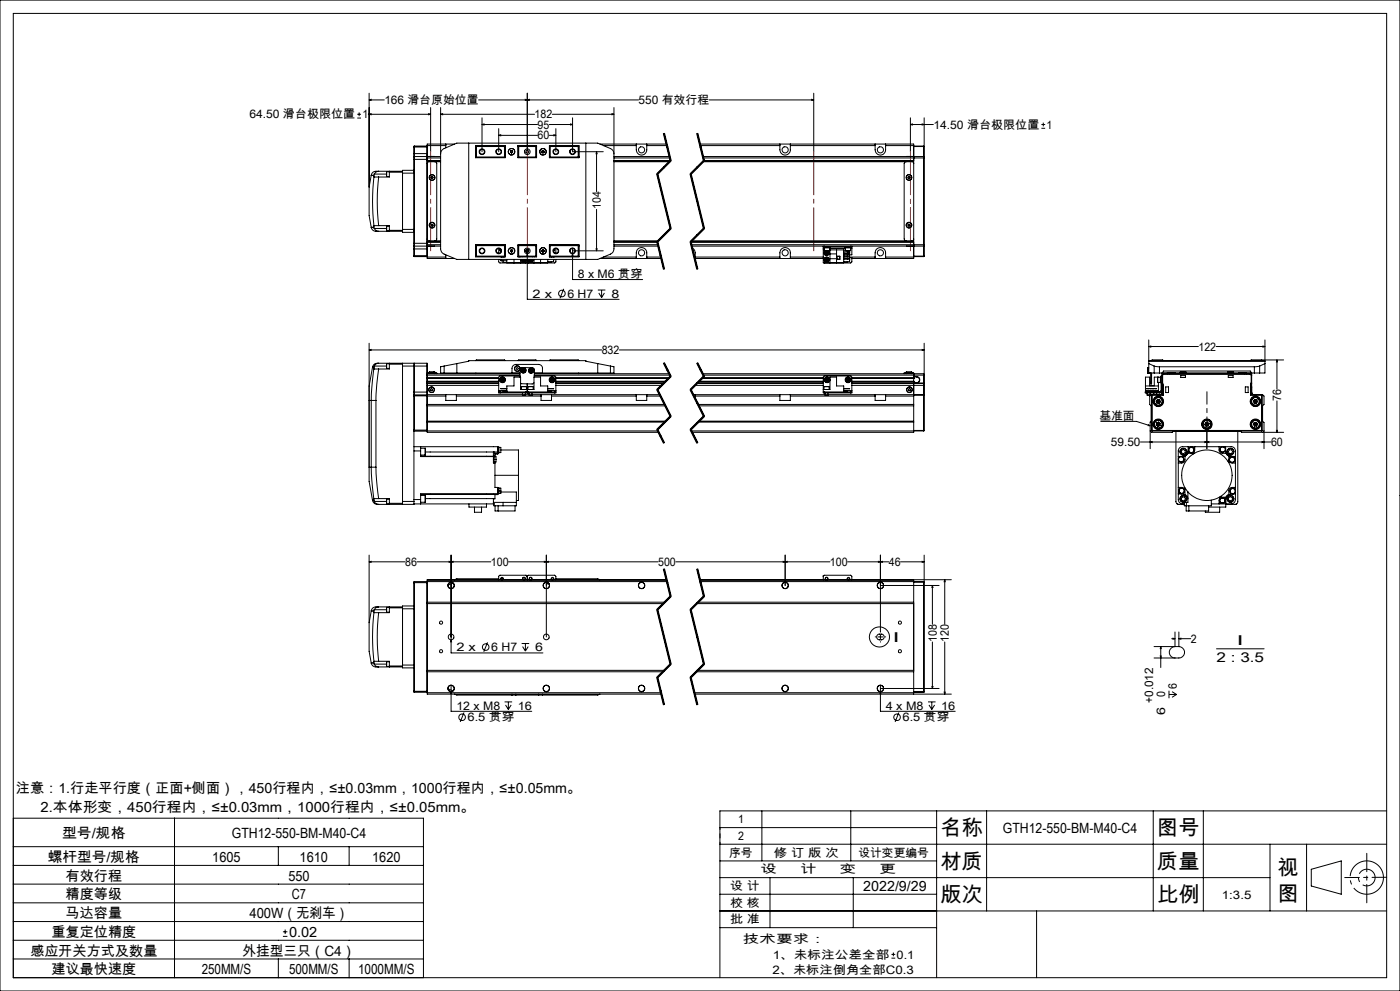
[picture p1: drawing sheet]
<svg xmlns="http://www.w3.org/2000/svg" width="420mm" height="297mm" viewBox="0 0 420 297" stroke-linecap="round" stroke-linejoin="round" font-family="sans-serif">
<g fill="none" stroke="#000" stroke-width=".3">
<path d="M0 0h420v297h-420zM4 4h412v289h-412zM107.2 35.4h1.1M107.2 34.3h1.1M107.7 33.7v1.1M110.5 34.3h18.7M110.7 29.9l.6-.1v.3zM110.7 34.3l.6-.2v.3zM110.7 29.9h4.6M110.7 27.9v28.2M128.6 34.1l.6 .2-.6 .1zM129.2 32.2v13.3"/>
<path d="M132.2 34.3l.6-.2v.3zM132.2 32.2v42.4l.3 .9 .4 .5 4.2 1.7h42.2l4.4-1.9 .5-1.2v-42.4M132.2 34.3h28.2M144.6 37.3l.6-.2v.4zM144.6 37.3h16.7M144.6 35.3v10.2M149.6 38.6v6.9M157.6 29.8l.6 .1-.6 .2zM158.2 27.9v17.6M158.2 29.9l.6-.1v.3zM164.8 37.3h7M165.7 34.3h18.5"/>
<path d="M166.8 38.6v6.9M171.2 37.1l.6 .2-.6 .2zM171.8 35.3v10.2h9.2M183.6 34.1l.6 .2-.6 .1zM191.6 29.9h-48M199.2 40l2 8.2M199.4 40l2 8.1M209.2 40l2 8.2-4 4 4 16.3-4 4 2 8.1M209.4 40l2 8.1M212.8 29.9h31.3M243.5 29.8l.6 .1-.6 .2zM244.1 27.9v17.6"/>
<path d="M273.1 37.3l.6-.2v.4zM273.1 37.3h6.9M273.1 35.3v10.2M276.6 37.1l.6 .2-.6 .2zM277.2 35.3v11.8M312.4 38.4h1.1M312.4 37.3h1.1M313 36.8v1.1M110.7 56.1v8.5l.7 3.6M111.4 52.5h.1M111.4 52.5l.7 .1M111.4 52.5l-.7 3.6"/>
<path d="M112.1 52.6l.1 .3M112.2 52.9a64.4 64.4 0 0 0 0 14.8M112.2 52.9l1.4 .2M112.3 52.2l-.2 .4M112.3 52.2h3.7M113.6 51.3h-.6a1.43 1.43 0 0 0-1.6 1.2M113.6 53.1a62.9 62.9 0 0 0 0 14.5M113.6 51.3a1.49 1.49 0 0 0-1.3 .9M113.6 51.3h7.2M116 52.2v.7M116 51.5v.7M116 51.5v1.4"/>
<path d="M116 51.5h.8M116 52.9h.8M116.8 51.3v.3M116.8 51.6v1.5h-3.2M116.8 51.6h4M120.8 51.3v.3M120.8 51.6v17.4M120.8 51.9h3.4M124.2 51h-3.4v.3M124.2 47.8v4.1M124.2 47v.8M124.2 46v1"/>
<path d="M124.2 51.9v16.9M124.2 47.8h4M124.2 46h4M124.2 44.1h4M124.3 46.9v26.9M124.3 43.8v3.1M124.3 43.8l-.1 2.2M124.3 46.9h7.9M124.3 43.8h3.8M124.3 46.9l-.1 .1M128.1 46.9v26.9M128.1 43.8v3.1"/>
<path d="M128.1 46.9l.1 .1M128.1 43.8h.1M128.2 46.9h.1M128.2 47v.8M128.2 47.8v25.1M128.2 48.1h4M128.2 43.6h5.5M128.2 47.3h4M128.6 46.9h1.7M129.5 52.9h.3l.1 .3-.1 .3h-.4l-.1-.3zM130.5 48.5l.5 .4v22.8l-.1 .3-.4 .2M132.2 48.5h-3.4l-.5 .1-.1 .4"/>
<path d="M132.2 46.1l.3-.9 .4-.5 4.2-1.8h42.2l4.1 1.8 .5 .5 .3 .9M133.7 43.2v1.1M136.3 43.2h-8.1v3.7M140.6 42.9v34.8M142.7 46.9h.1M142.7 43.7h8.9v3.6h-8.9zM142.8 43.8v3.5M142.8 43.8h8.8M142.8 43.8l.1 .1M142.9 43.9h8.4M142.9 43.9v3.2M142.9 47.1l-.1 .1h8.8"/>
<path d="M142.9 47.1h8.4M149.6 40.6l.6-.2v.3zM149.6 40.6h11.7M151.3 43.9l.2-.1v3.4l-.2-.1M151.3 43.9v3.2M153.2 45.6l.3 .2M153.2 45.3v.3M153.5 45.2l.2 .1M153.5 45.2l-.3 .1M153.7 45.3v.3M153.7 45.6l-.2 .2M155.4 43.7l.1 .1"/>
<path d="M155.4 43.7h5.6v3.6h-5.6zM155.4 43.8h5.6M155.4 47.2h5.6M155.5 43.8v3.4l.1-.1M155.5 43.8l.1 .1M155.6 43.9h5.2M155.6 43.9v3.2M155.6 47.1h5.2M160.8 43.9l.1-.1v3.4l-.1-.1M160.8 43.9v3.2M162.6 45.6l.3 .2M162.6 45.3v.3"/>
<path d="M162.9 45.2l.3 .1M162.9 45.2l-.3 .1M163.2 45.3v.3M163.2 45.6l-.3 .2M164.8 40.6h2M164.8 43.7h8.9v3.6h-8.9zM164.8 43.8h8.8M165 43.9l-.1-.1v3.4l.1-.1M165 43.9h8.5M165 43.9v3.2M165 47.1h8.5M165.5 43.7v.1"/>
<path d="M166.2 40.4l.6 .2-.6 .1zM173.5 43.9v3.2M173.5 47.1l.1 .1h-8.8M173.6 43.8v3.5M173.6 46.9h.1M173.6 43.8l-.1 .1M175.8 42.9v34.8M179 45.5l.1 .6h-.3zM179 45.5v11.9M180 43.2h20M181 43.6h9.9M184.2 48.5h16.7"/>
<path d="M184.2 46.9h16.7M184.2 48.1h17M184.2 47.3h16.8M190.9 43.2a3.2 3.2 0 0 0 .4 2.8 1.56 1.56 0 0 0 1.8 .4 1.56 1.56 0 0 0 .9-1.5v-1.7M194 43.6h6.1M197 52.2l4 16.3M197.4 52.1l4 16.3M199 40l2 8.2M201.1 48l-4 4M201.2 48.2l-4 4 4 16.3-4 4 2 8.1M201.3 48.3l-4 4M207 52.2l4 16.3"/>
<path d="M207.4 52.1l4 16.3M209 40l2 8.2M209.9 43.2h64.2v34.3h-18.5M210 43.6h24M210.9 48.5h62.6l.5 .1 .1 .4M210.9 46.9h66.2M211 47.3h66.1M211.1 48l-4 4M211.1 48.2h63M211.3 48.3l-4 4M234 43.2a3.2 3.2 0 0 0 .4 2.8 1.56 1.56 0 0 0 1.7 .4 1.56 1.56 0 0 0 1-1.5v-1.7M237.1 43.6h25.4"/>
<path d="M262.5 43.2a3.2 3.2 0 0 0 .5 2.8 1.56 1.56 0 0 0 1.7 .4 1.56 1.56 0 0 0 1-1.5v-1.7M265.7 43.6h8.4M271.9 48.5l-.5 .1-.1 .4v22.6l.1 .4 .5 .2M272 46.9h1.7M272.6 52.9h.3l.1 .4-.2 .2-.3-.1zM274.1 43.8h3M274.1 43.9h3M277.1 46.9v.4M277.1 47.3h.1M277.1 46.9l.1 .2M277.1 43.8v.1M277.1 43.9v3"/>
<path d="M277.1 47.3v26M277.2 47.1v.2M277.2 47.3v26M111.4 68.2a1.8 1.8 0 0 0 2.2 1.1M111.4 68.2h.1M112.1 68l.2 .5M112.1 68l-.7 .2M112.2 67.7l-.1 .3M112.3 68.5l.7 .7 .6 .1M112.3 68.5h3.7M113.6 67.6l-1.4 .1M113.6 67.6h3.2v1.4"/>
<path d="M113.6 69.3h7.2M116 68.5v.7M116 67.8v.7M116 67.8v1.4M116 67.8h.8M116 69.2h.8M116.8 69v.3M116.8 69h4M120.8 69.3v.3h3.4M120.8 69v.3M120.8 68.8h3.4M124.2 68.8v4.1"/>
<path d="M124.2 72.9v.8M124.2 73.7v.9M124.2 74.6l.1 2.3M124.2 76.6h4M124.2 72.9h4M124.2 73.7l.1 .1M124.2 74.6h4M124.3 73.8v3.1M124.3 73.8h7.9M124.3 76.9h3.8M128.1 73.8v3.1M128.2 71.6l.5 .6h3.5"/>
<path d="M128.2 73.7h.1M128.2 72.9v.8M128.2 73.8v3.7h8.1M128.2 72.5h4M128.2 77h5.5M128.2 73.3h4M128.2 73.7l-.1 .1M128.2 76.8l-.1 .1M128.6 73.8h1.7M129.3 67.4l.2-.2 .4 .1v.3l-.2 .2-.3-.1zM133.7 76.4v1.1M142.7 73.8h.1"/>
<path d="M142.7 73.4h8.9v3.6h-8.9zM142.8 73.4v3.5M142.8 76.9h8.8M142.9 76.8h8.4M142.9 73.6v3.2M142.9 73.6h8.4M142.9 76.8l-.1 .1M149.6 77.7v.8l.4 .3h8M149.6 74.5v1.4M150 75.1h.3M150 74.6v.5M150.2 77.7l.1 .2"/>
<path d="M150.3 77h.1M150.3 75.2v.3M150.3 77.7v.4h1.7M150.3 75.2h.1M150.4 78.1h.4M151 76.9v.1M151 78.1v.6h1M151.3 73.6l.2-.1v3.4l-.2-.1M151.3 73.6v3.2M151.6 73.5h-8.8l.1 .1M152 77.7v1.1h12.3v-1.1M153.2 75.3l.3 .2"/>
<path d="M153.2 75v.3M153.5 74.9l.2 .1M153.5 74.9l-.3 .1M153.7 75v.3M153.7 75.3l-.2 .2M154.2 77.7v1.1M155.4 73.4h5.6v3.6h-5.6zM155.4 76.9h5.6M155.4 73.5h5.6M155.5 76.9l-.1 .1M155.6 73.6l-.1-.1v3.4M155.6 76.8h5.2"/>
<path d="M155.6 73.6v3.2M155.6 73.6h5.2M155.6 76.8l-.1 .1M155.9 76.9v.1M156 76.9v.1M156.2 77.7v1.1M156.3 78h.1M156.3 78h1.5M156.3 77.7v.3M156.5 78a.76 .76 0 0 0 .8 .6 .76 .76 0 0 0 .6-.9 .74 .74 0 0 1-.6 .8 .74 .74 0 0 1-.8-.5M156.6 76.9v.1M156.9 78l.2 .2"/>
<path d="M157.1 78v.2M157.4 78v.1M157.4 78.1l-.3 .1M157.5 78l-.1 .1M157.8 75.3l.1 .2M157.8 75.1h.1M157.8 78h.1M157.8 75v.1M157.8 77.7v.3M157.9 74.9h.6M158.2 76.1l.1 .6h-.3zM158.2 74.3v15.4h27.5"/>
<path d="M158.4 77.7a.78 .78 0 0 0 .6 .9 .78 .78 0 0 0 .9-.6M158.5 75.1h.1M158.5 78h.1M158.5 78h1.6M158.5 75v.1M158.5 77.7v.3M158.6 78h1.5M158.6 75.3l-.1 .2M158.8 78l.1 .1M158.9 78.1l.3 .1M158.9 78v.1M159.2 78v.2"/>
<path d="M159.5 78l-.3 .2M159.8 76.9v.1M160.1 77.7v.3M160.2 77.7v1.1M160.3 76.9v.1M160.8 73.6l.1-.1v3.4l-.1-.1M160.8 73.6v3.2M162.2 77.7v1.1M162.6 75.3l.3 .2M162.6 75v.3M162.9 74.9l.3 .1M162.9 74.9l-.3 .1"/>
<path d="M163.2 75v.3M163.2 75.3l-.3 .2M164.8 73.4h8.9v3.6h-8.9zM164.8 76.9h8.8M164.8 73.5h8.8l-.1 .1M165 73.6l-.1-.1v3.4l.1-.1M165 76.8h8.5M165 73.6v3.2M165 73.6h8.5M165.4 76.9v.1M165.4 78.4v.3h-1.1M166.1 75.1h.3"/>
<path d="M166.1 77h.1M166.1 77.9v-.2v.7h-1.8M166.4 75.1h-.3M166.4 74.6v.5M166.8 77.7v.8l-.4 .3h-8M166.8 74.5v1.4M171.8 76.1l.1 .6h-.3zM171.8 74.3v9.5h21M171.8 75.2h9.2M173.5 73.6v3.2M173.5 76.8l.1 .1M173.6 73.4v3.5"/>
<path d="M173.6 73.8h.1M178.8 74.6h.3l-.1 .6zM179 62.8v12.4M180 77.5h18.4M181 77h9.9M184.2 72.2h13.3M184.2 73.8h13.3M184.2 73.3h13.2M190.9 77.5a3.2 3.2 0 0 1 .4-2.9 1.58 1.58 0 0 1 1.8-.3 1.58 1.58 0 0 1 .9 1.5v1.7M194 77h4.3M197 72.5l2 8.2M197.2 72.5h-13"/>
<path d="M197.4 72.4l2 8.2M201.1 68.3l-4 4M201.3 68.6l-4 4M207 72.5l2 8.2M207.2 72.5h66.9M207.4 72.4l2 8.2M207.4 73.3h69.7M207.5 73.8h69.6M207.6 74.3l.2 .1a1.5 1.5 0 0 1 .8 1.4v1.7M208.4 77.5h38.6M208.6 77h25.4M211.1 68.3l-4 4"/>
<path d="M211.3 68.6l-4 4M234 77.5a3.2 3.2 0 0 1 .4-2.9 1.58 1.58 0 0 1 1.7-.3 1.58 1.58 0 0 1 1 1.5v1.7M237.1 77h9.9M247 74h.4M247 74v.5M247 74.5v4.3h6.1v-3.9M247 73.8v.2M247 74.9h.3M247 74.5h.3M247.3 74v.3h1.7v-.3M247.3 75.1h1M247.3 75.1h1.6"/>
<path d="M247.3 74.3v.8M247.4 73.8v.2M247.4 74h7.7M247.6 77.7l.1 .4M247.6 77.7l.8 .3M247.6 76l.3 .2M247.6 75.1a.76 .76 0 0 0-.3 1 .76 .76 0 0 0 1 .4 .76 .76 0 0 0 .4-1M247.7 78.1l.3 .1M247.7 75.6l-.1 .4M247.7 75.6l.3 .2M247.9 77.4l.4 .1M247.9 77.4l-.3 .3"/>
<path d="M247.9 77.4l.1 .8M248 75.8l.3 .3M248 75.8l-.1 .4M248 75.4l.4 .2M248 75.4l-.3 .2M248 75.4v.4M248.2 75.1l.5 .4M248.3 77.5l.1 .5M248.3 77.5l-.6 .6M248.3 75.1l.4 .4M248.3 76.1l-.4 .1M248.4 75.6l-.1 .5"/>
<path d="M248.4 75.6l-.8 .4M248.4 78l-.4 .2M248.9 75.1h-.6M248.9 74.3v.8M248.9 74.9l4.7 .1M248.9 74.5h4.7M249 74.9v3.9M249 76.1h2M249 77.5h2M251 74.9v3.9M251 76.8h1v.9h-1zM251.1 76.8v.9"/>
<path d="M253.1 75.5h1.8v.4M253.1 76.2h1.8v.5h-1.8M253.1 77h1.8v.4h-1.8M253.1 77.7h1.8M253.1 75.9h1.8M253.5 74v.3h1.8v-.3M253.6 75.1h1.6M253.6 74.3v.8M254.2 77.4v.3l.4-.2 .3 .2M254.2 75.1v.4M254.2 76.7v.3M254.2 78.4v.3h-1.1"/>
<path d="M254.4 75.5h.3M254.5 77.5h.1M254.9 75.9l-.2 .3-.5-.3v.3M254.9 75.7v.2M254.9 77.7v.2M254.9 77.3h.7v1.2l-.4 .3h-8M254.9 77.7v.7h-1.8M254.9 77h7.6M255.1 74h.5M255.1 73.8v.2M255.2 74.3v.8M255.2 74.5h.4"/>
<path d="M255.6 74v.5M255.6 73.8v.2M255.6 74.5v1.9h-.7M262.5 77.5a3.2 3.2 0 0 1 .5-2.9 1.58 1.58 0 0 1 1.7-.3 1.58 1.58 0 0 1 1 1.5v1.7M265.7 77h8.4M272 73.8h1.7M272.4 67.4l.2-.2 .3 .1 .1 .3-.3 .2zM274.1 71.6l-.1 .4-.4 .2h-66.1M274.1 76.8h3M274.1 76.9h3M277.1 73.3h.1M277.1 73.3v.5"/>
<path d="M277.1 76.8h.1M277.1 76.8v.1M277.1 73.8v3M277.2 73.3v.3M277.2 73.6l-.1 .2M277.2 76.8l-.1 .1M277.2 73.6v3.2M169.1 86.6l-1.1 2.8M179.4 86.9h2.2M179.6 87.8l.9 1.4M180.5 86.9v2.3M181.3 87.8l-.8 1.4"/>
<path d="M110.7 104.9l.6-.2v.3zM110.7 102.9v37.1M110.7 104.9h69.8M111.8 110l-1.1 5.7v4.3h.7M111.8 110l.4 .1M112.1 110.5l-.7 9.5M112.1 110.5l1.5 .1M112.2 110.1l-.1 .4M112.3 109.7l-.1 .4M112.3 109.7h3.7M113.6 108.9h-.2a1.41 1.41 0 0 0-1.6 1.1M113.6 110.6l-.6 4.6-.2 4.8"/>
<path d="M113.6 108.9l-.7 .1-.6 .7M113.6 108.9h10.6M116 109v1.4M116 109h.8M116 110.4h.8M116.8 108.9v.2M116.8 109.1v1.5h-3.2M116.8 109.1h4M120.8 108.9v.8M120.8 109.7h7.4M120.8 109.7v40.6M124.2 108.9h.1"/>
<path d="M124.2 117.5v.9M124.2 108.9v8.6M124.2 118.4v31.9M124.2 118.7h4M124.2 117.5h4M124.3 108.9v9.5M124.3 108.9h3.8M124.3 118.4v10.8M124.3 118.4h3.8M124.3 118.4h-.1M124.3 108.9h-.1M128.1 108.9v9.5"/>
<path d="M128.1 108.9l.1 .8M128.1 118.4v10.8M128.1 118.4h.1M128.2 114.8v.1M128.2 109.7v2.7M128.2 111.8h.6M128.2 117.5v.8M128.2 118.3v11.3h69.4M128.2 118.3h5.5M128.2 118.7h5.5M128.2 112h27.8M128.2 114.3h21.4"/>
<path d="M128.2 113.4h21.4M128.2 112.4h27.8M128.2 114.9h21.4M128.2 114.8h21.4M128.2 115.5h21.4M128.2 112.4v2.4M128.2 114.9v2.6M128.8 111.5h.1M128.8 111.7h.1M128.8 111.7h1.7M128.8 111.5h1.7M128.8 111.8h1.7"/>
<path d="M128.8 111.5v.5M128.8 111.5h1.6M129.2 116.6l.3-.1 .3 .2-.1 .3-.5-.1zM130.4 111.8h.1M130.5 111.5h.1M130.5 111.8h.5v.2M130.5 111.5v.5M133.2 111.8h20.4v-1.4a1.21 1.21 0 0 1 1.2-1.2h6.8a1.14 1.14 0 0 1 1.1 1.2v1.4h20.4M133.2 109.7l-1 .2v1.9h1M133.2 109.7v2.1M133.7 118.3h3.2M133.7 118.3v1.7h3.2v-1.7"/>
<path d="M136.9 118.3h19.8M136.9 118.7h25.4M137.1 109v2.8M142.8 108h8.7M142.8 108v.1M142.8 111.8v.2M149.6 114.3h-21.4l21.4 .1M149.6 113.3h-21.4h21.4M149.6 117.5h.4M149.6 117.5v.3h.4M149.6 117v.5M149.6 117h2.4"/>
<path d="M150 117.5h7.8M150 117.8h7.8M150 117.5v.3M150.4 113.6v.4M150.4 114l.4 .3M150.4 113.6l.3 .2M150.7 113.4l.4 .2M150.7 113.4l-.3 .2M150.7 113.4v.4M150.7 113.8l.4 .2M150.7 113.8l-.3 .2M150.7 113.8l.1 .5"/>
<path d="M151 117.1v.2h1M151.1 114l-.3 .3M151.1 113.6v.4M151.1 113.6l-.4 .2M151.5 108v.1M152 117.5v-1.8h2.2v-2.7h2v3.7h4v-3.7h2v2.7h2.1v1.8M152 116.4h-1.7l1.7 .1M153.6 111.7h2.4M155.5 108h5.4M155.5 108v.1M156 113v-2.3l.5-.6 3.6 .2 .2 .4v2.3M156 112.7h-6.1l-.3 .3v4"/>
<path d="M156.4 115.8v.1M156.4 115.8h1.5M156.4 115.9h1.5M156.4 115.9v.8M156.6 110.9l.1 .4M156.6 110.9l.4 .1M156.7 118.4h.9M156.7 117.8v.6M156.7 111.3l.4 .1M156.9 110.6l-.3 .3M156.9 110.6l.4 .1M156.9 110.6l.1 .4"/>
<path d="M157 111l.1 .4M157 111l.4 .1M157.3 110.7l.1 .4M157.3 110.7l-.6 .6M157.4 111.1l-.3 .3M157.6 117.8v.6M157.6 118.3h1.1M157.8 117.5h.8M157.8 117.8h.4M157.8 117.5v.3M157.9 115.8v.1M157.9 115.9v.8"/>
<path d="M158.2 117.8h.4M158.2 115v2.8M158.4 115.9h1.5M158.4 115.9v.8M158.4 115.8l1.5 .1M158.4 115.8h.1M158.6 117.5h7.7M158.6 117.8h7.7M158.6 117.5v.3M158.7 118.4h.2M158.7 117.8v.6M158.9 118.4h.7"/>
<path d="M158.9 111l.1 .4M158.9 111l.8 .2M159 111.4l.4 .1M159.2 110.7l-.3 .3M159.2 110.7l.4 .1M159.2 110.7l.2 .8M159.6 118.4h-.7M159.6 118.3h2.7M159.6 117.8v.6M159.6 110.8l.1 .4M159.6 110.8l-.6 .6M159.7 111.2l-.3 .3"/>
<path d="M159.9 115.9v.8M160.2 114.7l-.5 .4-3.5-.2M160.3 112.7h6.2l.3 .3v4M160.3 112.4h40.7M160.3 112h40.5M160.3 111.7h2.4M160.9 108v.1M162.3 118.3h3.2M162.3 118.3v1.7h3.2v-1.7M164.3 116.4h1.8l-1.8 .1M164.9 108h8.7M164.9 108v.1"/>
<path d="M165.2 113.7v.4M165.2 114.1l.4 .2M165.2 113.7l.4 .1M165.4 117.1v.2h-1.1M165.5 118.3h25.4M165.5 118.7h25.4M165.6 113.4l.4 .2M165.6 113.4l-.4 .3M165.6 113.8l-.4 .3M165.6 113.4v.4M165.6 113.8v.5M165.6 113.8l.4 .2"/>
<path d="M166 113.6v.4M166 114l-.4 .3M166 113.6l-.4 .2M166.3 117.5h.5M166.3 117.5v.3M166.8 117.5v.3h-.5M166.8 117v.5M166.8 114.3h32.8M166.8 113.3h33.9M166.8 114.3h32.9M166.8 113.4h33.8M166.8 117l-2.5 .1"/>
<path d="M166.8 114.9h32.3M166.8 114.8h32.4M166.8 115.5h31.7M166.8 114.4h32.8M173.6 108v.1M173.6 111.8v.2M179.3 109l-3.5-.7v-.2h-35.2v.2l-7.4 1.4M179.3 109v2.8M179.3 109l3.8 .7M183.1 109.7l1.1 .2v1.9h-1.1M183.1 109.7v2.1M185.8 104.9h91.4"/>
<path d="M190.9 118.3h3.1M190.9 118.3v1.7h3.1v-1.7M194 118.3h3.9M194 118.7h4.1M197 116.9l4 7.9M197.3 116.7l4 8M199 108.9l2 4M199.2 108.8l2 4-4 4 4 8-4 4 2 3.9M199.3 108.7l1 2M200.3 110.7l1 2zM201.1 112.7l-4 4M201.3 112.9l-4 4"/>
<path d="M207 116.9l4 7.9M207.3 116.7l4 8M207.9 118.3h.7M208.5 115.5h38.5M208.6 118.3h25.4M208.6 118.7h25.4M208.6 118.3v1.3M209 108.9l2 4M209.1 114.9h37.9M209.2 108.8l2 4-4 4 4 8-4 4 2 3.9M209.2 114.8h37.8M209.3 108.7l2 4"/>
<path d="M209.6 114.4h37.4M209.7 114.3h37.3M210.6 113.4h36.4M210.6 113.3h36.4M210.7 113.3h36.3M210.7 112h66.4M211 112.4h66.1M211.1 112.7l-4 4M211.3 112.9l-4 4M234 118.3h3.1M234 118.3v1.7h3.1v-1.7M237.1 118.3h10.4"/>
<path d="M237.1 118.7h25.4M247 117.5h.4M247 116.7h2v-3.7h2v2.7h2.1v1.8M247.2 115.9h1.5M247.2 115.9v.8M247.2 115.8l1.5 .1M247.2 115.8h.1M247.4 117.5h7.7M247.4 117.5v.3M247.4 117.8h7.7M247.5 118.4h.1M247.5 117.8v.6"/>
<path d="M247.6 118.4h.8M247.7 113.9l.3 .4M247.8 113.6l-.1 .3M247.8 113.6l.6 .5M248.1 113.8l-.4 .1M248.1 113.8l-.1 .5M248.2 113.4l.3 .3M248.2 113.4l-.4 .2M248.2 113.4l-.1 .4M248.4 118.4h-.8M248.4 117.8v.6M248.4 118.3h14.1"/>
<path d="M248.4 114.1l-.4 .2M248.5 113.7l-.1 .4M248.5 113.7l-.4 .1M248.7 115.9v.8M253.1 116.4h1.8l-1.8 .1M254 113.7v.4M254 114.1l.4 .2M254 113.7l.4 .1M254.2 117.1v.2h-1.1M254.4 113.4l.4 .2M254.4 113.4l-.4 .3M254.4 113.4v.4"/>
<path d="M254.4 113.8l-.4 .3M254.4 113.8l.4 .2M254.4 113.8v.5M254.8 113.6v.4M254.8 114l-.4 .3M254.8 113.6l-.4 .2M255.1 117.5h.5M255.1 117.5v.3M255.6 113.3h18.5M255.6 117.5v.3h-.5M255.6 117v-4l-.3-.3h-7.9l-.4 .3v4.8h.4M255.6 117v.5"/>
<path d="M255.6 114.3h18.5M255.6 113.4h18.5M255.6 117l-2.5 .1M255.6 114.9h21.5M255.6 115.5h21.5M262.5 118.3h3.2M262.5 118.3v1.7h3.2v-1.7M265.7 118.3h11.4M265.7 118.7h8.4M271.9 111.5h.1M271.9 111.7h.1M271.9 111.8h-.6v.2"/>
<path d="M271.9 111.7h1.6M271.9 111.5h1.6M271.9 111.5v.5M271.9 111.8h1.6M272.7 116.5l.3 .1 .2 .3-.3 .2-.3-.1-.1-.3zM273.5 111.8h.1M273.5 111.5h.1M273.5 111.8h.6v3M273.5 111.5v.5M274.1 114.3l-18.5 .1M274.1 114.8v14.8h-66.5M274.1 114.3h.1"/>
<path d="M274.1 113.3h.1M274.1 114.8h.1M274.1 118.4h3M274.1 112.9h.9M274.1 114.8h3M274.1 113h.9M275 112.9a.99 .99 0 0 1 .9 .8 .99 .99 0 0 1-.7 1.1M275 113a.88 .88 0 0 1 .8 .8 .88 .88 0 0 1-.8 .9M275 112.9v.1M275 114.7v.1M275 114.7l-19.4 .1M276.6 104.7l.6 .2-.6 .1z"/>
<path d="M277.1 118.3v.1M277.1 112v.4M277.1 114.8h.1M277.1 114.8v.1M277.1 114.9v.6M277.1 112.4v2.4M277.1 115.5v2.8M277.1 118.4v10.6M277.2 114.9h-.1M277.2 114.8h.1M277.2 114.9l-.1 .6M277.2 102.9v26.1"/>
<path d="M343.6 115.7h3.9M343.7 117.1h3.8v.2h-3.8zM344 117.5h-.4v.3h.4M344 117.5h3.9M344 116.4l.7 .1zM344 117.8h1.2M344 117.5v.3M344.1 118.4h.9M344.1 117.8v.6M344.3 110.3l.1 1.6M344.4 110.3h-.1M344.4 110.2l-.1 .1"/>
<path d="M344.4 110.3v1.6M344.4 110.2v.1M344.4 110.3h.2M344.4 110.2h.2M344.6 103.9l.6-.2v.3zM344.6 101.9v9.9M344.6 103.9h14.9M344.6 108.1h34.9M344.6 108.3h34.9M344.6 109l1.7 .7M345 116.4l.4 .1zM345 117.8v.6"/>
<path d="M345.2 117.8h.8M345.2 117.5v.3M345.2 114.5v.6h.3v-.6M345.2 114.5h.3M345.2 111.8v2.7M345.5 118.4h.2M345.5 108h3.4M345.5 108v.1M345.5 111.8v2.7M345.5 118.4v10.6M345.7 118.4h3.3M345.7 118.4v10.6"/>
<path d="M345.7 116.4l.4 .1zM346 117.5v.3M346 117.8h1.9M346.1 117.8v.5M346.3 109.7l1.5 .2M346.3 111.8h1.5M346.3 111.8l-1.9 .1M346.3 109.7v2.1M346.5 116.4l.4 .1zM347 117.8v.5M347.3 113.1v1.5zM347.3 119.7l.6 .1"/>
<path d="M347.3 119.7l-.4 .5M347.3 119.7l.2 .6M347.3 114.6h.8M347.5 113v.1M347.5 114.6v2.9M347.8 111.8h.9M347.8 109.9h28.5M347.8 109.9v1.9M347.9 117.5v.3M347.9 119.8l.3 .6M347.9 119.8l-.8 1M348.1 113v1.7h.2"/>
<path d="M348.3 117l-.4 .5M348.3 113h-2v2.6h-1.4v-2.6h-1.3v4.5M348.3 117h.3M348.3 113.1h.4M348.3 113.1v3.9M348.6 117.2l-.7 .6M348.6 117.6l-.5 .7M348.7 116v1.6M348.7 112.7h-.4v.4M348.7 117.6h.1M348.7 116h.1M348.7 111.8v4.2"/>
<path d="M348.7 111.8l.4-.6h26l.4 .6M348.7 114.9l.1 .6M348.7 111.7h26.7M348.7 117.6l-.4 .7M348.7 111.7v.5M348.7 115v1M348.8 116h.1M348.8 114.9l.2 .6M348.8 114.8h.1M348.8 114.8l-.1 .1M348.8 114.9h-.1M348.8 116v1.6"/>
<path d="M348.8 112.4v2.4M348.8 117.6h.1M348.8 118.3l.2 .1M348.8 115.5h.2M348.8 118.3h-3.5l-.4 .4v2.5l.4 .4v4.6l-.2 .3v8M348.8 115.5v2.8M348.9 108v.1M349 115.5v2.9M349.1 112.1l-.3 .3M349.1 112v.1M349.1 112l-.4 .2 .1 .2M349.1 112h26"/>
<path d="M349.1 112.1h26M349.7 116h.9v1.6h-.9zM350.2 112v-.2h.6v.2M352.5 111.7v.1M354 111.7l.1 .1M354 111.5h1.1M354 111.7h1.8M354 111.5v.2M354.2 112.6h1.4v.5h-1.4zM355.1 111.5h-1.1M355.1 111.5h.7M355.8 111.7l-.1 .1"/>
<path d="M355.8 111.5v.2M364.8 103.9h14.7M368.3 111.7l.1 .1M368.3 111.5h1.2M368.3 111.7h1.8M368.3 111.5v.2M368.5 112.6h1.4v.5h-1.4zM369.4 111.5h-1.1M369.4 111.5h.6M370 111.5h.1M370.1 111.7l-.1 .1M370.1 111.5v.2"/>
<path d="M371.7 111.7v.1M373.3 112v-.2h.6v.2M373.6 116h.8v1.6h-.8zM375.1 112.1l.3 .3M375.1 112v.1M375.1 112l.3 .2v.2M375.1 115.5h.2M375.1 118.4h3.4M375.1 115.5v2.9M375.2 108h3.4M375.2 108v.1M375.3 117.6h.1"/>
<path d="M375.3 118.3l-.2 .1M375.3 118.3h3.5l.4 .4v2.5l-.4 .4v4.6l.4 .4v7.9M375.3 115.5v2.8M375.3 116h.1M375.3 114.9l-.2 .6M375.3 114.9h.2M375.3 116v1.6M375.3 117.6h.2M375.3 116h.2M375.4 114.8l-.1 .1M375.4 114.8l.1 .1M375.4 112.4v2.4"/>
<path d="M375.4 111.7v.5M375.4 115v1M375.4 117.6l.4 .7M375.5 116v1.6M375.5 114.9l-.2 .6M375.5 117.6l.5 .7M375.5 111.8h.8M375.5 111.8v4.2M376.3 111.8h1.6M376.3 109.9v1.9M376.4 119.7l-.4 .5M376.4 119.7l.6 .1"/>
<path d="M376.4 119.7l.5 1.2M377 119.8l.3 .6M377 119.8l-.4 .5M377.9 109.7l-1.6 .2M377.9 109.7v2.1M378.5 118.4h.1M378.5 107.9l.1 .1M378.5 118.4v10.6M378.6 108v.1M378.6 118.4v10.6M378.9 103.7l.6 .2-.6 .1zM379.5 101.9v9.9h-1.6"/>
<path d="M379.5 109l-1.6 .7M383.1 107.9l.1 .6h-.3zM383.1 107.9v8.7M385.1 107.9l-9.9 .1M111.4 120h1.4M111.4 120v20M112.8 120v20M124.2 133.9h25.1v1.6M124.2 135.1h2M124.2 128.9h4M124.2 129.1l.1 .1M124.3 129.2h3.8"/>
<path d="M126.2 133.9v1.2M126.2 135.1v1.7l22.6 .1v.8M126.2 136.4h1.4M126.2 134.3h1.4M126.2 136.7h21.8M127.6 134.3v2M127.6 136.4h.1M127.6 134.3v2.1M127.6 135.5h21.7M128.2 121.2h71.2M128.2 121.6h71.4M128.2 126.5h71.2"/>
<path d="M128.2 126.2h71.5M148 137.7v1.1h.5M148 136.7v1M148 135.5h.1M148 135.5v1.2M148 133.8v.1M148 137.7h.8M148 136.6h.5M148.2 136.8v1.7h-.2M148.5 138.5v.3M148.5 136.6v.3M148.5 138.8v7.3h.8v1.9"/>
<path d="M148.8 137.7v.8h-.6M149.3 135.5v.4M149.3 135.9h-.8v.7M149.3 134h.4v1.7M149.3 135.9v.2h-.8M149.5 134v1.7M149.7 134.1h.5v1.5l-.9 .1M150.2 134.9h5.3v7.5M197 128.8l2 4M197.3 129.1l-69.2 .1M197.3 128.7l2 4M201.1 124.6l-4 4"/>
<path d="M201.3 124.9l-4 4M207 128.8l2 4M207.3 128.7l2 4M207.4 129.1h69.7M209.4 121.2h64.7M209.4 126.5h64.7M209.6 121.6h64.5M209.7 126.2h64.4M211.1 124.6l-4 4M211.3 124.9l-4 4M274.1 129h3M277.1 129h.1"/>
<path d="M277.1 129v.1M277.2 129l-.1 .1M330.2 126.3h10.7l4.2 1.3M342.1 132.5h39.2M344.5 127.3l.6 .3h-.6zM345.1 129.1l.4 .5h6.1l.5-.5M345.1 132.5l.6-.2v.3zM345.5 129h.2M345.5 129l.2 .1M345.7 129v.1M345.7 129.1h32.8M345.7 129h32.8"/>
<path d="M346.9 120.2l.2 .6M346.9 120.2l.6 .1M346.9 127.4l.5 .4M347 126.7l-.1 .7M347 126.7l.5 .4M347.1 120.8l.6 .1M347.5 127.1l.5 .5M347.5 127.1l-.6 .3M347.5 127.1l-.1 .7M347.5 120.3l.2 .6M347.5 120.3l.7 .1M347.6 126.5l.5 .4"/>
<path d="M347.6 126.5l-.6 .2M347.6 126.5l-.1 .6M348 127.6l-.6 .2M348.1 126.9l-.1 .7M348.1 126.9l-.6 .2M348.2 120.4l-.5 .5M352 129.2h20.1M352.8 129.2v21.1a.91 .91 0 0 0 .8 .9h1.7M353.5 137.8v11.9a1.42 1.42 0 0 0 1.8 1.3M354.4 135l.6-.3 .6 .3v.7l-.6 .3-.6-.3zM356.3 135.9l-.8 .7v1.2a.96 .96 0 0 1-1 1h-1M356.3 135.9h1.5l.1 .2"/>
<path d="M356.4 135.5l-.1 .4M356.4 135.5a1.98 1.98 0 0 1-2.5 1.3h-.4M356.5 133.9l-.1 1.6M357.4 134a.85 .85 0 0 1 .9 .9 .85 .85 0 0 1-.9 .8M357.4 134a.85 .85 0 0 0-.8 .9 .85 .85 0 0 0 .8 .8M357.4 134a.85 .85 0 0 0-.9 .9 .85 .85 0 0 0 .9 .8M358.4 133.9v1.2l-.3 .5 .2 .3M361.4 127.3l.4 .5M361.5 132.3l.6 .2-.6 .1zM361.6 126.6l-.2 .7M361.6 126.6l.5 .5M362.1 127.1l-.7 .2"/>
<path d="M362.1 127.1l.4 .5M362.1 132.5l.6-.2v.3zM362.1 128.7v5.8M362.3 126.5l.4 .5M362.3 126.5l-.7 .1M362.3 126.5l-.5 1.3M362.5 127.6l-.7 .2M362.7 127l-.2 .6M362.7 127l-.6 .1M365.7 133.9v1a.96 .96 0 0 0 1 1h1.1l.9 .7M366.7 133.9h-11.9a1.27 1.27 0 0 0-1.3 1.2v2.4M367 133.9h2.4a1.21 1.21 0 0 1 1.2 1.2v12"/>
<path d="M367.7 133.9v1a1.55 1.55 0 0 0 1.3 1.8M368.6 138.6l.3-.1 .4 .2 1.3 .1M368.7 136.6l.3 .1M368.7 136.6v1.5l-.3 .2M368.8 134.8h.7l.3 .6-.3 .5h-.7l-.3-.5zM369 136.7l1.6 .1M371.3 129.2v21.1a.91 .91 0 0 1-.8 .9h-2.8M372.1 129.1l.4 .5h12.6M376 120.2l.2 .6M376 120.2l.6 .1M376 127.2l.3 .5M376.2 120.8l.7 .1"/>
<path d="M376.3 126.6l-.3 .6M376.3 126.6l.3 .5M376.6 120.3l-.4 .5M376.6 120.3l.7 .1M376.6 127.1l.4 .6M376.6 127.1l-.3 .6M376.9 126.6l.4 .5M376.9 126.6h-.6M376.9 126.6l-.3 .5M377 127.7h-.7M377.3 120.4l-.4 .5M377.3 127.1l-.3 .6"/>
<path d="M377.3 127.1l-1.3 .1M378.5 129v.1M378.5 129h.1M378.6 132.3l.6 .2-.6 .1zM378.6 129l-.1 .1M379.2 129.1l-.4 .5M382.9 129h.3l-.1 .6zM383.1 120.2v9.4M110.7 140v4.3l1.1 5.7M110.7 140h.7M111.4 140h1.4M111.4 140l.7 9.5"/>
<path d="M111.8 150a1.54 1.54 0 0 0 1.8 1.2M112.1 149.5l.1 .4M112.2 149.9l.1 .4M112.2 149.9l-.4 .1M112.3 150.3l.4 .5 .9 .4M112.3 150.3h3.7M112.8 140l.2 3.8 .6 5.6M113.6 149.4l-1.5 .1M113.6 149.4h3.2v1.4M116 149.6v1.4M116 149.6h.8M116 151h.8"/>
<path d="M116.8 150.8v.4M116.8 150.8h4M120.8 150.3v.9M120.8 150.3h3.4M124.2 150.3v.9h-10.6M124.2 149.7h2M126.2 149.7v1.3M126.2 150.5h1.4M126.2 148.5h1.4M126.2 148.1h23.1M127.6 150.5h.1M127.6 148.5v2"/>
<path d="M127.6 148.5h.1M127.6 149.4l20.4 .1M140.7 151v1h5.2v-1M142.3 152v1.5h2.2v-1.5M148 151h.1M148 150.6h6.9M148 149.5v1.5M148.5 142.4h7M148.5 151.6v1.5h6v-1.5M149.3 148v.1M149.3 146.2l.4 .1v1.6M149.3 148.1l-.8 .1v1.3h-.5"/>
<path d="M149.3 148h-23.1v1.7M149.3 147.1h.9M149.4 151.6v1.5M149.5 146.2l-.2 1.8M149.7 146.3h.5v.8M150.2 147.1v.8h-.7M150.2 147.5h4.7v4.1h-6.7v-.6h-24M150.9 150.6v1M155.5 142.4v7.6h-.6M353.1 151l.2 .2M353.5 148l2 .2M353.5 146.1h1.1l.6 .3 .3-.2"/>
<path d="M353.6 147.1a.86 .86 0 0 0 .9 .9 .86 .86 0 0 0 .9-.9M353.7 147.1a.85 .85 0 0 0 .8 .8 .85 .85 0 0 0 .9-.8M353.7 147.1a.85 .85 0 0 1 .8-.9 .85 .85 0 0 1 .9 .9M354.6 148.9h.7l.3 .6-.3 .6h-.7l-.3-.6zM355.5 148.2a1.37 1.37 0 0 1 .9 1.3M355.7 146.6l-.2 .1v1.5M355.8 151.6v1.5h6.8v-1.5M355.9 150.6v1M356.4 147.5v3.1h-1.1v1h8.1v-1.7M356.4 147.5h.1M356.7 151.6v1.5M365.8 149l.2 .3-.3 .5v1.2"/>
<path d="M365.9 152v1.5h-4.3v-.4M366.2 148.8l.2 .2h1.4M366.7 149.2a.85 .85 0 0 0-.8 .8 .85 .85 0 0 0 .8 .8M366.7 149.2a.85 .85 0 0 1 .9 .8 .85 .85 0 0 1-.9 .8M367.7 150.1v1.9h-5.1M367.8 149.4l-.1 1.6M367.8 149v.4M368.5 149.2l.6-.4 .6 .4v.6l-.6 .4-.6-.4zM370.6 146.1h-1a1.02 1.02 0 0 0-.9 1v1.1l-.9 .8M370.6 148l-1 .1a1.62 1.62 0 0 0-1.8 1.3M370.6 147.3v2.4a1.27 1.27 0 0 1-1.2 1.3h-6M371.1 151l-.3 .2"/>
<path d="M110.7 168.4l.6-.2v.3zM110.7 168.4h10.9M110.7 166.4v20.2M124.2 174.7h4M124.3 174.3l-.1 7.3M124.3 174.3v33.2M124.3 174.3h75.8M125.1 168.4h22.1M128.2 174.4l-.1 33.1M128.2 173.9h71.8M134.7 168.2l.6 .2-.6 .1zM135.3 168.4l.6-.2v.3z"/>
<path d="M135.3 166.4v29.3h27.6M135.9 174.7l-1.5 .7M149.6 173.7v-.9l.4-.4h7.8l.4 .4 .3-.4h7.9l.4 .4v.9M149.6 173.5h-12.5l-.8 .2M150.3 173.3l-.1 .2M150.3 173.5h.7M150.4 173.1h.4M150.5 173.7a.36 .36 0 0 1-.2-.5 .36 .36 0 0 1 .6 0 .36 .36 0 0 1-.2 .5M151 173.3v.2M156.9 173.7a.42 .42 0 0 1 0-.6 .42 .42 0 0 1 .6 0 .42 .42 0 0 1-.1 .6M158 172.5h.4M158.2 172.5v1.2"/>
<path d="M158.9 173.7a.42 .42 0 0 1 0-.6 .42 .42 0 0 1 .6 0 .42 .42 0 0 1 0 .6M163.3 168.2l.6 .2-.6 .1zM163.9 166.4v24.5M163.9 168.4l.6-.2v.3zM163.9 174.6l.2 .3h.6M164.3 174.7v.3M165.4 173.3v.2M165.4 173.5h.7M165.7 173.7a.36 .36 0 0 1-.2-.5 .36 .36 0 0 1 .5 0 .36 .36 0 0 1-.2 .5M166.1 173.3v.2M166.1 173.5h.1M166.8 173.5h12.5l.7 .2"/>
<path d="M197.4 168.4h-44.9M199 170.6l2 8.2M199.2 170.6l2 8.1-4 4 4 16.3-4 4 2 8.2M199.4 170.5l1 4.1M200 173.7h-71.8v34.3h70.2M200.4 174.6l1 4.1zM201.1 178.6l-4 4M201.3 178.8l-4 4M209 170.6l2 8.2M209.2 170.6l2 8.1-4 4 4 16.3-4 4 2 8.2M209.4 170.5l2 8.2M209.9 173.7h75.5"/>
<path d="M210 173.9h64.1M210.1 174.3h67M211.1 178.6l-4 4M211.3 178.8l-4 4M234.9 168.2l.6 .2-.6 .1zM235.5 168.4l.6-.2v.3zM235.5 166.4v9.1M247 172.8l.3-.4h7.9l.4 .4v.9M247.2 172.5h-.2v1.2M247.7 173.7a.43 .43 0 0 1 0-.6 .43 .43 0 0 1 .6 0 .43 .43 0 0 1-.1 .6M249 168.4h-46.3M254.2 173.3v.2"/>
<path d="M254.2 173.5h.7M254.5 173.7a.36 .36 0 0 1-.2-.5 .36 .36 0 0 1 .5 0 .36 .36 0 0 1-.2 .5M254.9 173.3v.2M263.5 168.2l.6 .2-.6 .1zM264.1 175.5h17.6M264.1 168.4l.6-.2v.3zM264.1 166.4v22.9M266.6 168.4h-12.3M270.2 168.4h7M274.1 173.7v34.3M274.1 174.5h3M276.6 168.2l.6 .2-.6 .1z"/>
<path d="M277.1 174.3v.2M277.1 174.5v32.8M277.2 166.4v40.9M279.7 175.5l.2 .6h-.3zM279.7 175.5v11.6M283.4 173.7l.2 .6h-.4zM283.4 173.7v13.4M110.7 186.6v8.6l.7 3.5M111.4 198.7a1.75 1.75 0 0 0 2.2 1.2M111.4 183.1h.1M111.4 198.7h.1M111.4 183.1l.7 .1"/>
<path d="M111.4 183.1l-.7 3.5M112.1 183.2l.1 .3M112.1 198.6l.2 .4M112.1 198.6l-.7 .1M112.2 183.5l1.4 .1M112.2 183.5a64.4 64.4 0 0 0 0 14.8M112.2 198.3l-.1 .3M112.3 182.7l-.2 .5M112.3 199l.6 .7 .7 .2M112.3 199h3.7M112.3 182.7h3.7M113.6 181.9h-.6a1.43 1.43 0 0 0-1.6 1.2"/>
<path d="M113.6 183.6a62.9 62.9 0 0 0 0 14.6M113.6 198.2l-1.4 .1M113.6 181.9l-.6 .1-.7 .7M113.6 198.2h3.2v1.4M113.6 199.9h7.2M113.6 181.9h7.2M116 199v.7M116 182.7v.8M116 198.3v.7M116 182v.7M116 198.3v1.4M116 182v1.5"/>
<path d="M116 198.3h.8M116 199.7h.8M116 182h.8M116 183.5h.8M116.8 199.6v.3M116.8 181.9v.3M116.8 182.2v1.4h-3.2M116.8 182.2h4M116.8 199.6h4M120.8 199.9v.3h3.4M120.8 199.6v.3M120.8 181.9v.3"/>
<path d="M120.8 182.2v17.4M120.8 199.3h3.4M120.8 182.5h3.4M124.2 199.3v.9M124.2 181.6h-3.4v.3M124.2 181.6v.9M124.2 182.5v16.8M128.2 180.5h71.2M128.2 180.9h70.8M135.3 191.8l.2 .6h-.3zM146.3 192.5l-1.2 2.8M156.5 192.9h2.3"/>
<path d="M156.8 193.8l.8 1.3M157.6 192.9v2.2M158.5 193.8l-.9 1.3M197 182.8l4 16.3M197.4 182.7l4 16.3M201.1 198.9l-4 4M201.3 199.2l-4 4M207 182.8l4 16.3M207.4 182.7l4 16.3M209 180.9h65.1M209.4 180.5h64.7M211.1 198.9l-4 4"/>
<path d="M211.3 199.2l-4 4M263.3 190.2a1.1 1.1 0 0 1 1.3-.2 1.1 1.1 0 0 1 .5 1.3 1.08 1.08 0 0 1-1.5 .5 1.08 1.08 0 0 1-.3-1.6zM263.4 190.9h1.4M264.1 190.2v1.4M279.7 192.4v13.9M283.4 192.4v15.6M346.2 193.8h7.5M348.1 196.6h.3l-.2 .6zM348.2 193.8l.2 .6h-.3zM348.2 193.8v6.3M351.5 191.4h1M351.9 191.3l.6 .1-.6 .2z"/>
<path d="M352.5 189.4v4.4a1.71 1.71 0 0 0-1.7 1.7 1.71 1.71 0 0 0 1.7 1.7M353.7 193.8a1.71 1.71 0 0 1 1.7 1.7 1.71 1.71 0 0 1-1.7 1.7h-7.5M353.7 191.4l.6-.1v.3zM353.7 189.4v4.4M353.7 191.4h3.5M364.9 194.4h14.3M124.2 200.2l.1 7.3M124.2 207.1h4M124.3 207.5h3.8M128.2 207.6h70.1M128.2 201.3h70.7M128.2 200.9h71.1"/>
<path d="M128.2 207.4l-.1 .1M134.4 206.4l1.5 .6M135.3 207.3l.2 .6h-.3zM135.3 205.3v7.9h24.2M136.3 208l.8 .3h16.5M139.2 213.5l-1.1 2.9M151.4 210.4h2.2M151.7 211.3l.8 1.3M152.5 210.4v2.2M153.4 211.3l-.9 1.3M153.6 208.3h1.2M153.6 208v.3"/>
<path d="M154.8 208.3h6.8M154.8 208v.3M161.6 208.3h1.1M161.6 208v.3M162.7 208v.3M180 208l-.7 .3h-16.6M197 203.1l2 8.1M197.4 203l2 8.1M207 203.1l2 8.1M207.4 203l2 8.1M207.9 206h.1M208.3 207.6h65.8"/>
<path d="M208.9 201.3h65.2M209.3 200.9h64.8M264.1 207.3l.2 .6h-.3zM264.1 205.3v7.9h22.5M264.1 206.3h17.6M269.7 213.5l-1.2 2.9M274.1 207.3h3M274.1 207.5h3M277.1 207.3h.1M277.1 207.3v.2M277.2 207.3l-.1 .2M278.4 210.4h2.3"/>
<path d="M278.7 211.3l.8 1.3M279.5 210.4v2.2M279.6 205.7h.3l-.2 .6zM280.4 211.3l-.9 1.3M283.2 207.4h.4l-.2 .6zM285.4 208h-77M350.7 207v2.3M350.7 208.1h2.3M351.6 207.3l1.4 .8M353 208.1l-1.4 .9M4 245.2h123v47.8M4 253.7h123"/>
<path d="M4 259.4h123M52.4 245.2v47.8M83.5 253.7v5.7M104.7 253.7v5.7M216 253h200M216 248h65M216 258h65M228.6 243v15M255.2 243v15M281 243v50M296 243v30M346 243v30"/>
<path d="M361 243v30M381 253v20M392 253v20M416 243h-200v50M4 265h123M4 270.6h123M4 276.2h123M84.9 279.3h1.3M85.5 278.6v1.3M216 278h65M216 273h200M216 263h165"/>
<path d="M216 268h65M231 263v15M256 263v15M311 273v20M393.4 260.5l9-2.5v10l-9-2.5zM4 281.8h123M4 287.4h123M83.5 287.4v5.6M84.9 280.6h1.3M104.7 287.4v5.6M267.4 287.2h1.2M267.4 286h1.2"/>
<path d="M268 285.5v1.1"/>
<circle cx="129.6" cy="53.2" r=".81"/>
<circle cx="129.6" cy="53.2" r=".85"/>
<circle cx="144.6" cy="45.5" r=".72"/>
<circle cx="144.6" cy="45.5" r=".86"/>
<circle cx="149.6" cy="45.5" r=".72"/>
<circle cx="149.6" cy="45.5" r=".86"/>
<circle cx="153.5" cy="45.5" r=".95"/>
<circle cx="153.5" cy="45.5" r=".99"/>
<circle cx="158.2" cy="45.5" r=".86"/>
<circle cx="158.2" cy="45.5" r=".43"/>
<circle cx="162.9" cy="45.5" r=".99"/>
<circle cx="162.9" cy="45.5" r=".97"/>
<circle cx="166.8" cy="45.5" r=".72"/>
<circle cx="166.8" cy="45.5" r=".86"/>
<circle cx="171.7" cy="45.5" r=".71"/>
<circle cx="171.8" cy="45.5" r=".86"/>
<circle cx="192.5" cy="44.9" r=".93"/>
<circle cx="235.5" cy="44.9" r=".93"/>
<circle cx="264.1" cy="44.9" r=".93"/>
<circle cx="272.7" cy="53.2" r=".82"/>
<circle cx="272.7" cy="53.2" r=".85"/>
<circle cx="129.6" cy="67.5" r=".86"/>
<circle cx="129.6" cy="67.5" r=".82"/>
<circle cx="144.6" cy="75.2" r=".72"/>
<circle cx="144.6" cy="75.2" r=".87"/>
<circle cx="149.6" cy="75.2" r=".72"/>
<circle cx="149.6" cy="75.2" r=".87"/>
<circle cx="153.5" cy="75.2" r=".95"/>
<circle cx="153.5" cy="75.2" r=".99"/>
<circle cx="158.2" cy="75.2" r=".86"/>
<circle cx="158.2" cy="75.2" r=".43"/>
<circle cx="162.9" cy="75.2" r=".99"/>
<circle cx="162.9" cy="75.2" r=".97"/>
<circle cx="166.8" cy="75.2" r=".72"/>
<circle cx="166.8" cy="75.2" r=".87"/>
<circle cx="171.7" cy="75.2" r=".71"/>
<circle cx="171.8" cy="75.2" r=".86"/>
<circle cx="192.5" cy="75.8" r=".93"/>
<circle cx="235.5" cy="75.8" r=".93"/>
<circle cx="248" cy="77.8" r=".74"/>
<circle cx="248" cy="77.8" r=".76"/>
<circle cx="264.1" cy="75.8" r=".93"/>
<circle cx="272.7" cy="67.5" r=".8"/>
<circle cx="272.7" cy="67.5" r=".85"/>
<circle cx="168.6" cy="88" r=".98"/>
<circle cx="129.5" cy="116.8" r=".85"/>
<circle cx="129.5" cy="116.8" r=".81"/>
<circle cx="150.7" cy="113.8" r=".78"/>
<circle cx="150.8" cy="113.8" r=".75"/>
<circle cx="150.8" cy="113.8" r=".85"/>
<circle cx="155.2" cy="110.5" r=".78"/>
<circle cx="155.2" cy="110.5" r=".29"/>
<circle cx="155.2" cy="110.5" r=".87"/>
<circle cx="157" cy="111" r=".75"/>
<circle cx="157" cy="111" r=".77"/>
<circle cx="159.3" cy="111.1" r=".78"/>
<circle cx="159.3" cy="111.1" r=".75"/>
<circle cx="165.6" cy="113.8" r=".75"/>
<circle cx="165.6" cy="113.8" r=".77"/>
<circle cx="165.6" cy="113.8" r=".86"/>
<circle cx="248.1" cy="113.8" r=".75"/>
<circle cx="248.1" cy="113.8" r=".77"/>
<circle cx="248.1" cy="113.8" r=".86"/>
<circle cx="254.4" cy="113.8" r=".75"/>
<circle cx="254.4" cy="113.8" r=".77"/>
<circle cx="254.4" cy="113.8" r=".86"/>
<circle cx="272.8" cy="116.8" r=".85"/>
<circle cx="272.8" cy="116.8" r=".82"/>
<circle cx="347.5" cy="120.3" r="1.22"/>
<circle cx="347.5" cy="127.2" r="1.18"/>
<circle cx="347.5" cy="120.3" r="1.19"/>
<circle cx="347.5" cy="127.1" r="1.21"/>
<circle cx="347.5" cy="127.2" r="1.56"/>
<circle cx="347.5" cy="120.3" r="1.56"/>
<circle cx="347.5" cy="127.1" r="1.43"/>
<circle cx="347.5" cy="120.3" r="1.43"/>
<circle cx="354.3" cy="137.7" r=".78"/>
<circle cx="354.3" cy="137.7" r=".84"/>
<circle cx="355" cy="135.4" r=".96"/>
<circle cx="355" cy="135.4" r="1.02"/>
<circle cx="357.4" cy="134.9" r=".78"/>
<circle cx="362.1" cy="127.2" r="1.56"/>
<circle cx="362.1" cy="127.1" r="1.18"/>
<circle cx="362.1" cy="127.1" r="1.21"/>
<circle cx="362.1" cy="127.1" r="1.43"/>
<circle cx="366.8" cy="134.7" r=".84"/>
<circle cx="366.8" cy="134.7" r=".78"/>
<circle cx="369.1" cy="135.4" r=".96"/>
<circle cx="369.1" cy="135.4" r="1.02"/>
<circle cx="369.6" cy="137.8" r=".78"/>
<circle cx="369.6" cy="137.8" r=".84"/>
<circle cx="376.6" cy="120.3" r="1.21"/>
<circle cx="376.6" cy="127.1" r="1.19"/>
<circle cx="376.6" cy="127.1" r="1.43"/>
<circle cx="376.6" cy="120.3" r="1.43"/>
<circle cx="376.6" cy="127.2" r="1.57"/>
<circle cx="376.6" cy="120.3" r="1.57"/>
<circle cx="376.6" cy="127.1" r="1.22"/>
<circle cx="376.7" cy="120.3" r="1.18"/>
<circle cx="354.5" cy="147.1" r=".78"/>
<circle cx="355" cy="149.5" r=".96"/>
<circle cx="355" cy="149.5" r="1.03"/>
<circle cx="362.1" cy="142.4" r="7.6"/>
<circle cx="366.7" cy="150" r=".78"/>
<circle cx="369.1" cy="149.5" r=".96"/>
<circle cx="369.1" cy="149.5" r="1.03"/>
<circle cx="369.8" cy="147.2" r=".78"/>
<circle cx="369.8" cy="147.2" r=".84"/>
<circle cx="135.3" cy="175.5" r=".97"/>
<circle cx="135.3" cy="175.5" r=".92"/>
<circle cx="157.2" cy="173.4" r=".35"/>
<circle cx="159.2" cy="173.4" r=".34"/>
<circle cx="163.9" cy="175.5" r=".97"/>
<circle cx="163.9" cy="175.5" r=".92"/>
<circle cx="192.5" cy="175.4" r=".97"/>
<circle cx="192.5" cy="175.5" r=".92"/>
<circle cx="235.6" cy="175.5" r=".97"/>
<circle cx="235.6" cy="175.5" r=".92"/>
<circle cx="248" cy="173.4" r=".35"/>
<circle cx="264.1" cy="175.5" r=".97"/>
<circle cx="264.1" cy="175.5" r=".92"/>
<circle cx="132.3" cy="195.2" r=".47"/>
<circle cx="132.3" cy="186.6" r=".47"/>
<circle cx="135.3" cy="190.9" r=".87"/>
<circle cx="145.7" cy="193.9" r=".98"/>
<circle cx="163.9" cy="190.9" r=".87"/>
<circle cx="263.8" cy="190.9" r="3"/>
<circle cx="270" cy="186.6" r=".47"/>
<circle cx="270" cy="195.2" r=".47"/>
<circle cx="135.3" cy="206.3" r=".97"/>
<circle cx="135.3" cy="206.3" r=".93"/>
<circle cx="138.6" cy="215" r=".99"/>
<circle cx="163.9" cy="206.3" r=".97"/>
<circle cx="163.9" cy="206.3" r=".93"/>
<circle cx="192.5" cy="206.3" r=".97"/>
<circle cx="192.5" cy="206.3" r=".93"/>
<circle cx="235.5" cy="206.3" r=".97"/>
<circle cx="235.6" cy="206.3" r=".93"/>
<circle cx="264.1" cy="206.3" r=".97"/>
<circle cx="264.1" cy="206.3" r=".93"/>
<circle cx="269.1" cy="215" r=".98"/>
</g>
<path d="M412.4 262.3a2.5 2.5 0 0 0-4.1-1.1 2.5 2.5 0 0 0 1 4.2 2.5 2.5 0 0 0 3.2-2.9l-.1-.2" fill="none" stroke="#000" stroke-width=".3" stroke-dasharray="30.5 1.3 1.3 1.3" stroke-dashoffset="24.5" stroke-linecap="butt"/>
<path d="M414.8 261.5a5 5 0 0 0-8.3-2 5 5 0 0 0 2.2 8.3 5 5 0 0 0 6.2-6l-.1-.3" fill="none" stroke="#000" stroke-width=".3" stroke-dasharray="30.5 1.3 1.3 1.3" stroke-dashoffset="16.7" stroke-linecap="butt"/>
<g fill="none" stroke="#000" stroke-width=".3" stroke-dasharray="6.3 1.3 1.3 1.3 5.1">
<path d="M199.2 40l2 8.2M209.2 40l2 8.2M201.2 48.2l-4 4M211.2 48.2l-4 4M197.2 72.5l2 8.1M201.2 68.5l-4 4M207.2 72.5l2 8.1M211.2 68.5l-4 4M199.2 108.8l2 4M201.2 112.8l-4 4M209.2 108.8l2 4M211.2 112.8l-4 4"/>
<path d="M197.2 128.8l2 3.9M201.2 124.8l-4 4M207.2 128.8l2 3.9M211.2 124.8l-4 4M199.2 170.6l2 8.1M201.2 178.7l-4 4M209.2 170.6l2 8.1M211.2 178.7l-4 4M201.2 199l-4 4M211.2 199l-4 4M197.2 203l2 8.2M207.2 203l2 8.2"/>
</g>
<path d="M197.2 116.8l4 8M207.2 116.8l4 8" fill="none" stroke="#000" stroke-width=".3" stroke-dasharray="6.3 1.3 1.3 1.3 5.1" stroke-dashoffset="6.3"/>
<path d="M197.2 52.2l4 16.3M207.2 52.2l4 16.3M197.2 182.7l4 16.3M207.2 182.7l4 16.3" fill="none" stroke="#000" stroke-width=".3" stroke-dasharray="6.3 1.3 1.3 1.3 5.1" stroke-dashoffset="2.4"/>
<path d="M362.1 128.7v-11.3" fill="none" stroke="#000" stroke-width=".3" stroke-dasharray="30.5 1.3 1.3 1.3" stroke-dashoffset="26.8"/>
<path d="M262.7 190.9h-.1M264.1 189.4v-.1M264.1 192.3v.1M265.6 190.9h.1" fill="none" stroke="#000" stroke-width=".3" stroke-dasharray="30.5 1.3 1.3 1.3"/>
<path d="M410 255.7v14.9" fill="none" stroke="#000" stroke-width=".3" stroke-dasharray="30.5 1.3 1.3 1.3" stroke-dashoffset="25"/>
<path d="M403.4 263l12.6-.1" fill="none" stroke="#000" stroke-width=".3" stroke-dasharray="30.5 1.3 1.3 1.3" stroke-dashoffset="26.1"/>
<path d="M216 248v5" fill="none" stroke="#000" stroke-width=".3" stroke-dasharray="30.5 1.3 1.3 1.3" stroke-dashoffset="29.9"/>
<path d="M129.2 45.5v29.7M158.2 45.5v29.7M244.1 45.5v29.7M273.1 45.5v29.7" fill="none" stroke="#f00" stroke-width=".3" stroke-dasharray="30.5 1.3 1.3 1.3" stroke-dashoffset="17.5"/>
<g fill="#000">
<path d="M344.5 127.3l.6 .3h-.6z"/>
<path d="M132.2 34.3l.6-.2v.3zM183.6 34.1l.6 .2-.6 .1z"/>
<path d="M144.6 37.3l.6-.2v.4zM171.2 37.1l.6 .2-.6 .2z"/>
<path d="M243.5 29.8l.6 .1-.6 .2zM158.2 29.9l.6-.1v.3z"/>
<path d="M276.6 37.1l.6 .2-.6 .2zM273.1 37.3l.6-.2v.4zM361.5 132.3l.6 .2-.6 .1zM345.1 132.5l.6-.2v.3zM276.6 168.2l.6 .2-.6 .1zM264.1 168.4l.6-.2v.3zM353.7 191.4l.6-.1v.3zM351.9 191.3l.6 .1-.6 .2z"/>
<path d="M179 45.5l.1 .6h-.3zM178.8 74.6h.3l-.1 .6zM383.1 107.9l.1 .6h-.3zM382.9 129h.3l-.1 .6zM283.4 173.7l.2 .6h-.4zM283.2 207.4h.4l-.2 .6zM279.7 175.5l.2 .6h-.3zM279.6 205.7h.3l-.2 .6zM348.2 193.8l.2 .6h-.3zM348.1 196.6h.3l-.2 .6z"/>
<path d="M110.7 104.9l.6-.2v.3zM276.6 104.7l.6 .2-.6 .1zM149.6 40.6l.6-.2v.3zM166.2 40.4l.6 .2-.6 .1zM171.8 76.1l-.2 .6h.3zM158.2 76.1l-.2 .6h.3zM110.7 29.9l.6-.1v.3zM157.6 29.8l.6 .1-.6 .2zM110.7 34.3l.6-.2v.3zM128.6 34.1l.6 .2-.6 .1zM362.1 132.5l.6-.2v.3zM378.6 132.3l.6 .2-.6 .1zM135.3 168.4l.6-.2v.3zM163.3 168.2l.6 .2-.6 .1zM135.3 191.8l-.1 .6h.3zM135.3 207.3l-.1 .6h.3zM264.1 207.3l-.1 .6h.3zM110.7 168.4l.6-.2v.3zM134.7 168.2l.6 .2-.6 .1z"/>
<path d="M378.9 103.7l.6 .2-.6 .1zM344.6 103.9l.6-.2v.3z"/>
<path d="M163.9 168.4l.6-.2v.3zM234.9 168.2l.6 .2-.6 .1z"/>
<path d="M263.5 168.2l.6 .2-.6 .1zM235.5 168.4l.6-.2v.3z"/>
</g>
<g font-size="6.3">
<text x="282.1" y="250.3">名称</text>
<text x="347.1" y="250.3">图号</text>
<text x="282.1" y="260.3">材质</text>
<text x="347.1" y="260.3">质量</text>
<text x="383.3" y="262.1">视</text>
<text x="383.3" y="269.9">图</text>
<text x="282.1" y="270.3">版次</text>
<text x="347.1" y="270.3">比例</text>
</g>
<g font-size="4.2">
<text x="4.8" y="237.6">注意：1.行走平行度（正面+侧面），450行程内，≤±0.03mm，1000行程内，≤±0.05mm。</text>
<text x="12.2" y="243.3">2.本体形变，450行程内，≤±0.03mm，1000行程内，≤±0.05mm。</text>
<text x="18.6" y="251.3">型号/规格</text>
<text x="69.5" y="251.3">GTH12-550-BM-M40-C4</text>
<text x="300.8" y="249.5">GTH12-550-BM-M40-C4</text>
<text x="14.4" y="258.3">螺杆型号/规格</text>
<text x="19.7" y="263.9">有效行程</text>
<text x="63.7" y="258.3">1605</text>
<text x="86.5" y="263.9">550</text>
<text x="89.9" y="258.3">1610</text>
<text x="111.7" y="258.3">1620</text>
<text x="19.7" y="269.5">精度等级</text>
<text x="87.6" y="269.5">C7</text>
<text x="259" y="267">2022/9/29</text>
<text x="19.7" y="275.2">马达容量</text>
<text x="74.9" y="275.2">400W（无刹车）</text>
<text x="15.5" y="280.8">重复定位精度</text>
<text x="86.7" y="280.8">0.02</text>
<text x="9.1" y="286.4">感应开关方式及数量</text>
<text x="72.7" y="286.4">外挂型三只（C4）</text>
<text x="15.5" y="292">建议最快速度</text>
<text x="60.5" y="292">250MM/S</text>
<text x="86.7" y="292">500MM/S</text>
<text x="107.4" y="292">1000MM/S</text>
</g>
<g font-size="4.1">
<text x="267.9" y="192.4">I</text>
<text x="371.1" y="193.3">I</text>
<text x="365" y="198.5">2 : 3.5</text>
</g>
<g font-size="3.5">
<text x="74.8" y="35.5">64.50 滑台极限位置 1</text>
<text x="115.3" y="31.2">166 滑台原始位置</text>
<text x="160.4" y="35.5">182</text>
<text x="191.6" y="31.2">550 有效行程</text>
<text x="161.3" y="41.8">60</text>
<text x="161.3" y="38.6">95</text>
<text x="280" y="38.6">14.50 滑台极限位置 1</text>
<text x="180.3" y="62.7" transform="rotate(-90 180.3 62.7)">104</text>
<text x="173.4" y="83.3">8 x M6 贯穿</text>
<text x="159.8" y="89.2">2 x</text>
<text x="170.2" y="89.2">6 H7</text>
<text x="183.4" y="89.2">8</text>
<text x="180.5" y="106.1">832</text>
<text x="359.5" y="105.1">122</text>
<text x="329.8" y="125.8">基准面</text>
<text x="384.4" y="120.1" transform="rotate(-90 384.4 120.1)">76</text>
<text x="333.3" y="133.7">59.50</text>
<text x="381.3" y="133.7">60</text>
<text x="121.6" y="169.6">86</text>
<text x="147.3" y="169.6">100</text>
<text x="197.4" y="169.6">500</text>
<text x="249" y="169.6">100</text>
<text x="266.6" y="169.6">46</text>
<text x="136.9" y="195.2">2 x</text>
<text x="147.4" y="195.2">6 H7</text>
<text x="160.6" y="195.2">6</text>
<text x="281" y="192.4" transform="rotate(-90 281 192.4)">108</text>
<text x="284.7" y="192.4" transform="rotate(-90 284.7 192.4)">120</text>
<text x="357.2" y="192.7">2</text>
<text x="349.5" y="208.9" transform="rotate(-90 349.5 208.9)">0</text>
<text x="353" y="206.4" transform="rotate(-90 353 206.4)">6</text>
<text x="136.9" y="212.7">12 x M8</text>
<text x="155.3" y="212.7">16</text>
<text x="265.7" y="212.7">4 x M8</text>
<text x="282.3" y="212.7">16</text>
<text x="346" y="210.6" transform="rotate(-90 346 210.6)">+0.012</text>
<text x="349.5" y="214.2" transform="rotate(-90 349.5 214.2)">6</text>
<text x="140.3" y="216.2">6.5 贯穿</text>
<text x="270.8" y="216.2">6.5 贯穿</text>
<text x="221.4" y="246.8">1</text>
<text x="221.4" y="251.8">2</text>
<text x="218.8" y="256.8">序号</text>
<text x="232.2" y="256.8">修 订 版 次</text>
<text x="257.5" y="256.8">设计变更编号</text>
<text x="228.2" y="261.8">设</text>
<text x="240.1" y="261.8">计</text>
<text x="252" y="261.8">变</text>
<text x="263.9" y="261.8">更</text>
<text x="219.1" y="266.7">设 计</text>
<text x="366.6" y="269.3">1:3.5</text>
<text x="219.1" y="271.7">校 核</text>
<text x="219.1" y="276.7">批 准</text>
<text x="222.9" y="282.7">技术要求：</text>
<text x="231.8" y="287.3">1、未标注公差全部 0.1</text>
<text x="231.7" y="291.8">2、未标注倒角全部C0.3</text>
</g>
</svg>
